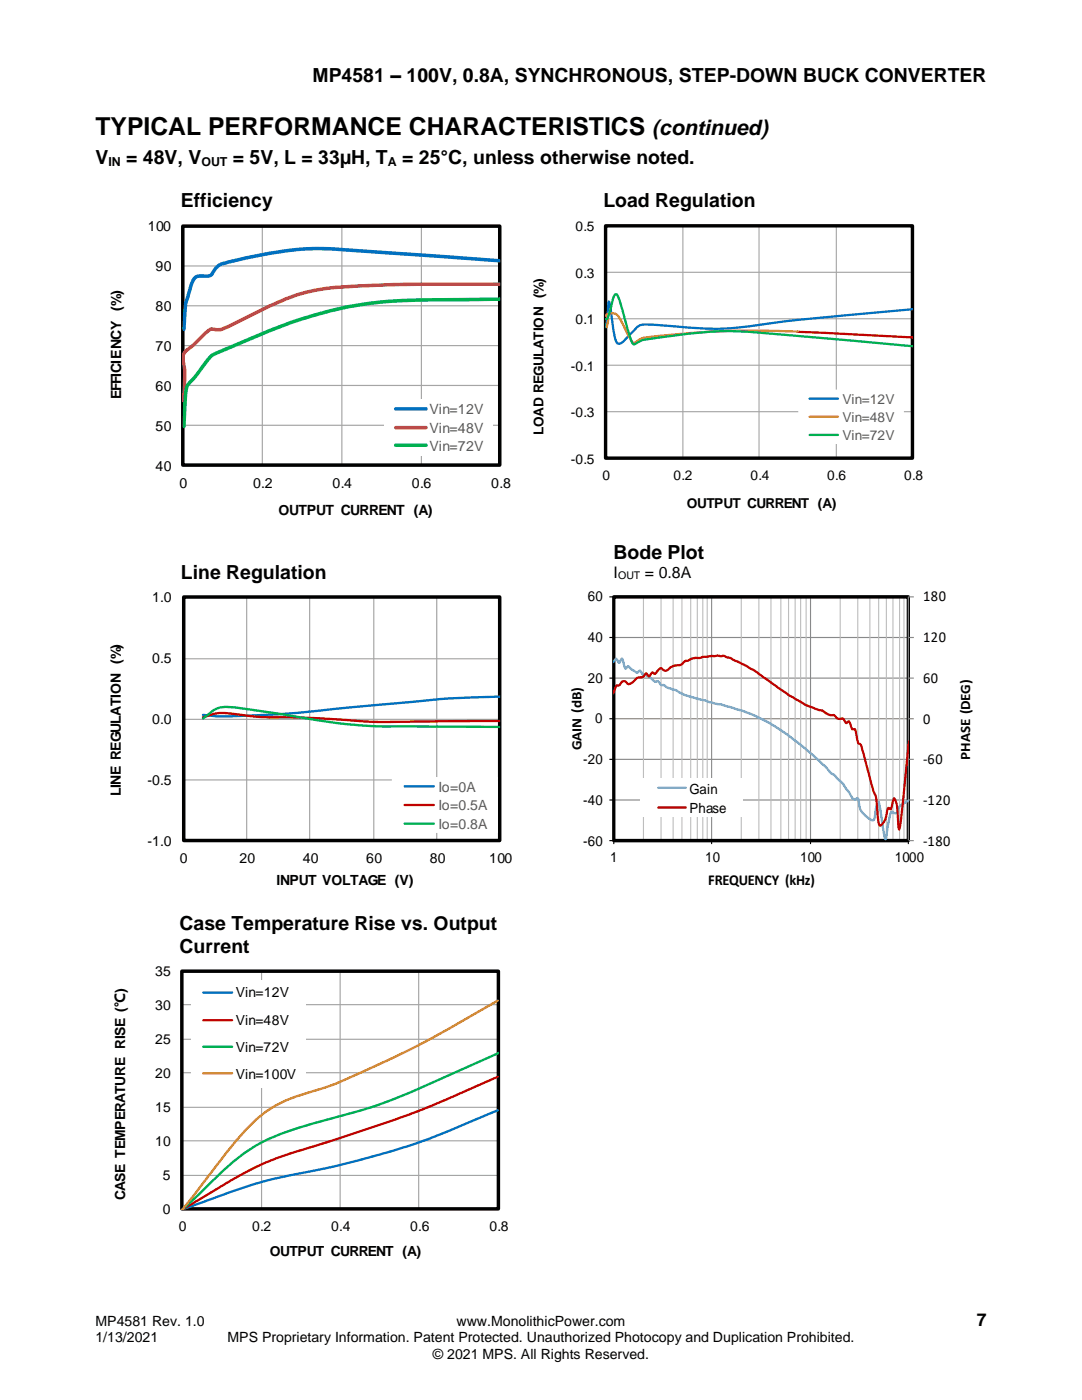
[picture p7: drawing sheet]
<svg xmlns="http://www.w3.org/2000/svg" width="216mm" height="279mm" viewBox="0 0 216 279" stroke-linecap="round" stroke-linejoin="round" font-family="sans-serif">
<path d="M36.5 45.1h63.2v47.7M36.5 53.1h63.2M52.3 45.1v47.7M68.2 45.1v47.7M84.1 45.1v47.7M36.5 61h63.2M36.5 69h63.2M36.5 76.9h63.2M36.5 84.9h63.2" fill="none" stroke="#a5a5a5" stroke-width=".23"/>
<path d="M36.5 45.1h63.2v47.7h-63.2z" fill="none" stroke="#000" stroke-width=".7" stroke-linecap="butt"/>
<path d="M36.5 45.1v47.7h63.2" fill="none" stroke="#000" stroke-width=".23"/>
<path d="M99.7 52l-28.2-2a61.8 61.8 0 0 0-23.2 1.7l-2.2 .5a4.7 4.7 0 0 0-3.3 1.7 1.67 1.67 0 0 1-1.8 1.2 2.28 2.28 0 0 0-2.4 .7l-.9 2.6a13.5 13.5 0 0 0-.9 5.8l-.1 1.5" fill="none" stroke="#0070c0" stroke-width=".7"/>
<path d="M99.7 56.7h-1.6a320.4 320.4 0 0 0-33.3 .9 37.4 37.4 0 0 0-12.7 4.3 69.7 69.7 0 0 1-8.3 3.9h-.6a1.65 1.65 0 0 0-2 .5l-3.3 3.1a2.44 2.44 0 0 0-1.3 3 27 27 0 0 1 0 7.6" fill="none" stroke="#c0504d" stroke-width=".7"/>
<path d="M99.7 59.7l-11.5 .1a84.2 84.2 0 0 0-23.3 2.5 152.6 152.6 0 0 0-21.6 8.1l-.5 .2a8 8 0 0 0-2.5 2.8l-1.7 2.2a3.6 3.6 0 0 0-1.6 3.3l-.3 6.2" fill="none" stroke="#00b050" stroke-width=".7"/>
<path d="M76.7 79.6h21.7v11.2h-21.7z" fill-rule="evenodd" fill="#fff"/>
<path d="M78.9 81.6h6.1" fill="none" stroke="#0070c0" stroke-width=".7"/>
<path d="M78.9 85.3h6.1" fill="none" stroke="#c0504d" stroke-width=".7"/>
<path d="M78.9 88.8h6.1" fill="none" stroke="#00b050" stroke-width=".7"/>
<path d="M120.8 54.3h61.3M136.3 45.1v46.3M151.5 45.1v46.3M166.9 45.1v46.3M120.8 63.6h61.3M120.8 72.9h61.3M120.8 82.2h61.3M120.8 91.4v-46.3h61.3v46.3" fill="none" stroke="#a5a5a5" stroke-width=".23"/>
<path d="M120.8 45.1h61.3v46.3h-61.3z" fill="none" stroke="#000" stroke-width=".68" stroke-linecap="butt"/>
<path d="M120.8 45.1v46.3h61.3" fill="none" stroke="#000" stroke-width=".23"/>
<path d="M182.2 61.7l-6.4 .6a482.1 482.1 0 0 0-29.5 3.2 108.3 108.3 0 0 1-16.1-.7 3.9 3.9 0 0 0-3.3 .7l-1.6 1.7a3.3 3.3 0 0 1-1.9 1.4l-.3-.2a36.8 36.8 0 0 1-1.4-7.5l-.2-.7-.5 5.1" fill="none" stroke="#0070c0" stroke-width=".45"/>
<path d="M159.1 66.2l23.1 1.1" fill="none" stroke="#c00000" stroke-width=".45"/>
<path d="M121.1 65.2l.1-.7a1.53 1.53 0 0 0-.2-1.6 1.68 1.68 0 0 1 2.6 .5l1.6 3.2a3 3 0 0 0 1.4 1.8l.6-.3a3.5 3.5 0 0 1 2.3-.8 168.9 168.9 0 0 1 29.7-1.1" fill="none" stroke="#ed7d31" stroke-width=".45"/>
<path d="M121 63.7l.3-.3 .7-2.7a3.1 3.1 0 0 1 .9-2 3.8 3.8 0 0 1 1.1 2.4l1.3 4.9a5.7 5.7 0 0 0 1.1 2.7l.7-.2a3.8 3.8 0 0 1 2.3-.8 87.6 87.6 0 0 1 21.6-1.4l31.2 2.8" fill="none" stroke="#00b050" stroke-width=".45"/>
<path d="M159.3 77.8h21.1v10.8h-21.1z" fill-rule="evenodd" fill="#fff"/>
<path d="M161.5 79.6h5.7" fill="none" stroke="#0070c0" stroke-width=".45"/>
<path d="M161.5 83.2h5.7" fill="none" stroke="#ed7d31" stroke-width=".45"/>
<path d="M161.5 86.8h5.7" fill="none" stroke="#00b050" stroke-width=".45"/>
<path d="M36.7 119.1h63v48.6M49.2 119.1v48.6M61.8 119.1v48.6M74.6 119.1v48.6M87.1 119.1v48.6M36.7 131.5h63M36.7 143.6h63M36.7 155.7h63" fill="none" stroke="#a5a5a5" stroke-width=".23"/>
<path d="M36.7 119.1h63v48.6h-63z" fill="none" stroke="#000" stroke-width=".7" stroke-linecap="butt"/>
<path d="M36.7 119.1v48.6h63" fill="none" stroke="#000" stroke-width=".23"/>
<path d="M99.8 139a344.5 344.5 0 0 0-27.7 2l-5.9 .5a189.4 189.4 0 0 1-23.5 1.4l-2.2-.2" fill="none" stroke="#0070c0" stroke-width=".47"/>
<path d="M40.5 143.1a10.9 10.9 0 0 1 6.9-.5l.9 .1a87.7 87.7 0 0 0 12 .5l5 .3a152.8 152.8 0 0 0 21.7 .5l12.8-.1" fill="none" stroke="#c00000" stroke-width=".47"/>
<path d="M40.5 143.4l.5-.4a5.7 5.7 0 0 1 5.5-1.9l11.2 1.7a113.3 113.3 0 0 0 26.9 2.2l15.2 .1" fill="none" stroke="#00b050" stroke-width=".47"/>
<path d="M78.2 155.1h21.2v11.1h-21.2z" fill-rule="evenodd" fill="#fff"/>
<path d="M80.7 156.9h5.9" fill="none" stroke="#0070c0" stroke-width=".47"/>
<path d="M80.7 160.7h5.9" fill="none" stroke="#c00000" stroke-width=".47"/>
<path d="M80.7 164.4h5.9" fill="none" stroke="#00b050" stroke-width=".47"/>
<path d="M122.5 119.1h59.8M142 119.1v48.7M161.7 119.1v48.7M181.2 119.1v48.7h1.1M122.5 127.2h59.8M122.5 135.3h59.8M122.5 143.4h59.8M122.5 151.5h59.8M122.5 159.7h59.8" fill="none" stroke="#898989" stroke-width=".23"/>
<g fill="none" stroke="#bcbcbc" stroke-width=".23">
<path d="M128.4 119.1v48.7M131.9 119.1v48.7M134.3 119.1v48.7M136.1 119.1v48.7M137.8 119.1v48.7M139.1 119.1v48.7M140.2 119.1v48.7M141.1 119.1v48.7M147.9 119.1v48.7M151.4 119.1v48.7M153.8 119.1v48.7M155.8 119.1v48.7"/>
<path d="M157.3 119.1v48.7M158.7 119.1v48.7M159.8 119.1v48.7M160.9 119.1v48.7M167.7 119.1v48.7M171.2 119.1v48.7M173.6 119.1v48.7M175.3 119.1v48.7M176.9 119.1v48.7M178.2 119.1v48.7M179.5 119.1v48.7M180.4 119.1v48.7"/>
</g>
<path d="M122.5 119.1h58.7v48.7h-58.7z" fill="none" stroke="#000" stroke-width=".68" stroke-linecap="butt"/>
<path d="M121.6 119.1h.9v49.4M121.6 127.2h.9M121.6 135.3h.9M121.6 143.4h.9M121.6 151.5h.9M121.6 159.7h.9M121.6 167.8h59.6v.7M142 167.8v.7M161.7 167.8v.7" fill="none" stroke="#000" stroke-width=".23"/>
<path d="M122.4 132.1l.6-.6 .6 .8 .6-.8 .2 .6a1.59 1.59 0 0 0 .5 1.3 .44 .44 0 0 1 .6-.3l1 .8a.58 .58 0 0 0 1 0 .6 .6 0 0 1 .7 .6l.1 .2a3.9 3.9 0 0 1 2.4 1.3 .68 .68 0 0 1 1 .5l.4 .2a.87 .87 0 0 1 1 .5 9.3 9.3 0 0 1 3.4 1.4l4.9 1.5 2.4 .5 4.2 1.2 2.7 1.1 2.1 1 2.9 1.8 3.6 2.6 3 2.5 2.6 2.4a4.8 4.8 0 0 0 1.8 1.7l.2 .2a20.1 20.1 0 0 1 3.3 4.3 .58 .58 0 0 0 .8-.1 1.74 1.74 0 0 1 .5 1.5 4.4 4.4 0 0 0 2.7 2.9 2.61 2.61 0 0 0 .5-2.1l.6-1.5 .2 .6 1 6.3 .2 .5 .8-4.6 .4-.9a.7 .7 0 0 0 .8 .3 .7 .7 0 0 0 .5-.7 2.9 2.9 0 0 1 1.8-1.6l.4-.3" fill="none" stroke="#5b9bd5" stroke-width=".45"/>
<path d="M122.4 138.4l.4-1.2a.57 .57 0 0 1 .8-.4l.2-.2a.73 .73 0 0 1 .6-.7 .73 .73 0 0 1 .7 .5 1.31 1.31 0 0 0 1.6-.7 2.26 2.26 0 0 1 1.6-.6l.6-.7 .5 .5 .1 .1 .2-.1a.67 .67 0 0 1 .6-.6l.2 .1a.86 .86 0 0 0 .8-.6 .56 .56 0 0 1 .5-.4 .56 .56 0 0 1 .5 .2l.6 .3 .4-.2a2.9 2.9 0 0 1 2.4-1l.4-.1 .6-.6 .6-.1 1-.5 1.3-.1 .6-.2 1.8-.2 1.2-.1 .4 .1a1.69 1.69 0 0 1 1.6 .3l.6 .2 4.6 2.3 7.1 5.1 3.2 1.8 2.4 1a2.86 2.86 0 0 1 2 .9l1 .2a.63 .63 0 0 1 .8 .5l.4 .2 .4 .1a.61 .61 0 0 1 .8 .4l.3 .4 .5-.3a1.55 1.55 0 0 1 .6 1.2l.1 .3 .6 .1 .6 2.7a1.04 1.04 0 0 1 .8 1l1 3.8a28.2 28.2 0 0 0 1.7 5.7l.4 4a3.1 3.1 0 0 0 .5 2l.5-.4 .5-.7 .6-2.4 .6 .1 .6-2.1 .3 .4a22.7 22.7 0 0 1 .6 5.4l.1 .4a12.1 12.1 0 0 0 .6-4.1l1.4-13.4" fill="none" stroke="#c00000" stroke-width=".45"/>
<path d="M127.8 155.4h20.4v7.6h-20.4z" fill-rule="evenodd" fill="#fff"/>
<path d="M131.4 157.2h5.4" fill="none" stroke="#5b9bd5" stroke-width=".45"/>
<path d="M131.4 161.2h5.4" fill="none" stroke="#c00000" stroke-width=".45"/>
<path d="M36.3 193.8h63.2v47.5M52.2 193.8v47.5M67.9 193.8v47.5M83.5 193.8v47.5M36.3 200.5h63.2M36.3 207.4h63.2M36.3 214.1h63.2M36.3 221h63.2M36.3 227.7h63.2M36.3 234.6h63.2" fill="none" stroke="#a5a5a5" stroke-width=".23"/>
<path d="M36.3 193.8h63.1v47.5h-63.1z" fill="none" stroke="#000" stroke-width=".69" stroke-linecap="butt"/>
<path d="M36.3 193.8v47.5h63.2" fill="none" stroke="#000" stroke-width=".23"/>
<path d="M99.3 221.6a176.2 176.2 0 0 1-21.8 8.3 194.3 194.3 0 0 1-21.7 5.1 167.4 167.4 0 0 0-19.4 6.4" fill="none" stroke="#0070c0" stroke-width=".46"/>
<path d="M99.3 214.9a216.7 216.7 0 0 1-27.8 11l-7.3 2.4a68.1 68.1 0 0 0-20.5 8.7l-7.3 4.4" fill="none" stroke="#c00000" stroke-width=".46"/>
<path d="M99.6 210.1l-4.2 1.9a232.2 232.2 0 0 1-22.3 9.3l-4.4 1.2a98.6 98.6 0 0 0-15.3 4.9 41.5 41.5 0 0 0-11.7 9l-5.3 5" fill="none" stroke="#00b050" stroke-width=".46"/>
<path d="M99.3 199.7a242.4 242.4 0 0 1-25.4 13.5l-1.2 .5a67.1 67.1 0 0 1-13.3 5 23.7 23.7 0 0 0-11.5 8l-3.1 3.8-8.4 10.9" fill="none" stroke="#bf9000" stroke-width=".46"/>
<path d="M38.2 195.6h22.9v21.4h-22.9z" fill-rule="evenodd" fill="#fff"/>
<path d="M40.5 198.1h5.8" fill="none" stroke="#0070c0" stroke-width=".46"/>
<path d="M40.5 203.6h5.8" fill="none" stroke="#c00000" stroke-width=".46"/>
<path d="M40.5 208.9h5.8" fill="none" stroke="#00b050" stroke-width=".46"/>
<path d="M40.5 214.2h5.8" fill="none" stroke="#bf9000" stroke-width=".46"/>
<text font-size="4.9" x="19" y="27">TYPICAL PERFORMANCE CHARACTERISTICS</text>
<text font-size="4.2" x="130.1" y="27">(continued)</text>
<g font-size="3.9">
<text x="62.4" y="16.3">MP4581 – 100V, 0.8A, SYNCHRONOUS, STEP-DOWN BUCK CONVERTER</text>
<text x="19" y="32.7">V</text>
<text x="25.2" y="32.7">= 48V, V</text>
<text x="46.5" y="32.7">= 5V, L = 33µH, T</text>
<text x="80.2" y="32.7">= 25°C, unless otherwise noted.</text>
<text x="36.1" y="41.4">Efficiency</text>
<text x="120.4" y="41.4">Load Regulation</text>
<text x="122.4" y="111.6">Bode Plot</text>
<text x="36.1" y="115.5">Line Regulation</text>
<text x="35.8" y="185.6">Case Temperature Rise vs. Output</text>
<text x="35.8" y="190.1">Current</text>
</g>
<text font-size="3.5" x="194.9" y="264.5">7</text>
<g font-size="3.2">
<text x="122.4" y="115.3">I</text>
<text x="128.7" y="115.3">= 0.8A</text>
</g>
<g font-size="3">
<text x="184.2" y="120">180</text>
<text x="184.2" y="128.2">120</text>
<text x="184.2" y="136.3">60</text>
<text x="184.2" y="144.4">0</text>
<text x="184.2" y="152.6">-60</text>
<text x="184.2" y="160.7">-120</text>
<text x="184.2" y="168.8">-180</text>
<text x="141.3" y="176.6">FREQUENCY (kHz)</text>
</g>
<g font-size="2.9">
<text x="116" y="149.8" transform="rotate(-90 116 149.8)">GAIN (dB)</text>
<text x="193.6" y="151.6" transform="rotate(-90 193.6 151.6)">PHASE (DEG)</text>
</g>
<g font-size="2.8">
<text x="29.5" y="46.1">100</text>
<text x="31.1" y="54.1">90</text>
<text x="31.1" y="62.1">80</text>
<text x="31.1" y="70.1">70</text>
<text x="24.2" y="79.6" transform="rotate(-90 24.2 79.6)">EFFICIENCY (%)</text>
<text x="31.1" y="78.1">60</text>
<text x="31.1" y="86.1">50</text>
<text x="31.1" y="94">40</text>
<text x="35.8" y="97.4">0</text>
<text x="50.5" y="97.4">0.2</text>
<text x="66.3" y="97.4">0.4</text>
<text x="82.2" y="97.4">0.6</text>
<text x="98" y="97.4">0.8</text>
<text x="55.6" y="102.7">OUTPUT CURRENT (A)</text>
<text x="117.3" y="120">60</text>
<text x="30.4" y="120.2">1.0</text>
<text x="117.3" y="128.1">40</text>
<text x="30.4" y="132.4">0.5</text>
<text x="117.3" y="136.2">20</text>
<text x="30.4" y="144.6">0.0</text>
<text x="118.7" y="144.4">0</text>
<text x="116.4" y="152.5">-20</text>
<text x="24.1" y="158.9" transform="rotate(-90 24.1 158.9)">LINE REGULATION (%)</text>
<text x="29.4" y="156.7">-0.5</text>
<text x="116.4" y="160.7">-40</text>
<text x="137.6" y="158.4">Gain</text>
<text x="137.6" y="162.3">Phase</text>
<text x="29.4" y="168.9">-1.0</text>
<text x="35.9" y="172.3">0</text>
<text x="47.8" y="172.3">20</text>
<text x="60.4" y="172.3">40</text>
<text x="73.1" y="172.3">60</text>
<text x="85.7" y="172.3">80</text>
<text x="97.6" y="172.3">100</text>
<text x="116.4" y="168.8">-60</text>
<text x="121.7" y="172.1">1</text>
<text x="140.7" y="172.1">10</text>
<text x="159.6" y="172.1">100</text>
<text x="178.6" y="172.1">1000</text>
<text x="55.2" y="176.6">INPUT VOLTAGE (V)</text>
<text x="31" y="194.7">35</text>
<text x="31" y="201.5">30</text>
<text x="47.1" y="199.1">Vin=12V</text>
<text x="31" y="208.3">25</text>
<text x="47.1" y="204.5">Vin=48V</text>
<text x="47.1" y="209.9">Vin=72V</text>
<text x="31" y="215.1">20</text>
<text x="47.1" y="215.3">Vin=100V</text>
<text x="31" y="222">15</text>
<text x="31" y="228.8">10</text>
<text x="25" y="239.6" transform="rotate(-90 25 239.6)">CASE TEMPERATURE RISE (℃)</text>
<text x="32.5" y="235.6">5</text>
<text x="32.5" y="242.4">0</text>
<text x="35.7" y="245.7">0</text>
<text x="50.3" y="245.7">0.2</text>
<text x="66.1" y="245.7">0.4</text>
<text x="81.9" y="245.7">0.6</text>
<text x="97.6" y="245.7">0.8</text>
<text x="53.8" y="250.8">OUTPUT CURRENT (A)</text>
<text x="19" y="264.5">MP4581 Rev. 1.0</text>
<text x="19" y="267.9">1/13/2021</text>
<text x="45.4" y="267.9">MPS Proprietary Information. Patent Protected. Unauthorized Photocopy and Duplication Prohibited.</text>
<text x="91.1" y="264.5">www.MonolithicPower.com</text>
<text x="86.4" y="271.2">© 2021 MPS. All Rights Reserved.</text>
</g>
<g font-size="2.8" fill="#595959">
<text x="85.7" y="82.6">Vin=12V</text>
<text x="85.7" y="86.3">Vin=48V</text>
<text x="85.7" y="90">Vin=72V</text>
<text x="87.5" y="158">Io=0A</text>
<text x="87.5" y="161.7">Io=0.5A</text>
<text x="87.5" y="165.4">Io=0.8A</text>
</g>
<g font-size="2.7">
<text x="114.8" y="46.1">0.5</text>
<text x="114.8" y="55.4">0.3</text>
<text x="114.8" y="64.7">0.1</text>
<text x="113.9" y="74">-0.1</text>
<text x="113.9" y="83.3">-0.3</text>
<text x="108.5" y="86.8" transform="rotate(-90 108.5 86.8)">LOAD REGULATION (%)</text>
<text x="113.9" y="92.6">-0.5</text>
<text x="120.2" y="95.9">0</text>
<text x="134.4" y="95.9">0.2</text>
<text x="149.7" y="95.9">0.4</text>
<text x="165.1" y="95.9">0.6</text>
<text x="180.4" y="95.9">0.8</text>
<text x="137.1" y="101.3">OUTPUT CURRENT (A)</text>
</g>
<g font-size="2.7" fill="#595959">
<text x="168.1" y="80.5">Vin=12V</text>
<text x="168.1" y="84.2">Vin=48V</text>
<text x="168.1" y="87.8">Vin=72V</text>
</g>
<g font-size="2.5">
<text x="21.6" y="33.1">IN</text>
<text x="40.2" y="33.1">OUT</text>
<text x="77.4" y="33.1">A</text>
</g>
<text font-size="2.1" x="123.3" y="115.5">OUT</text>
</svg>
